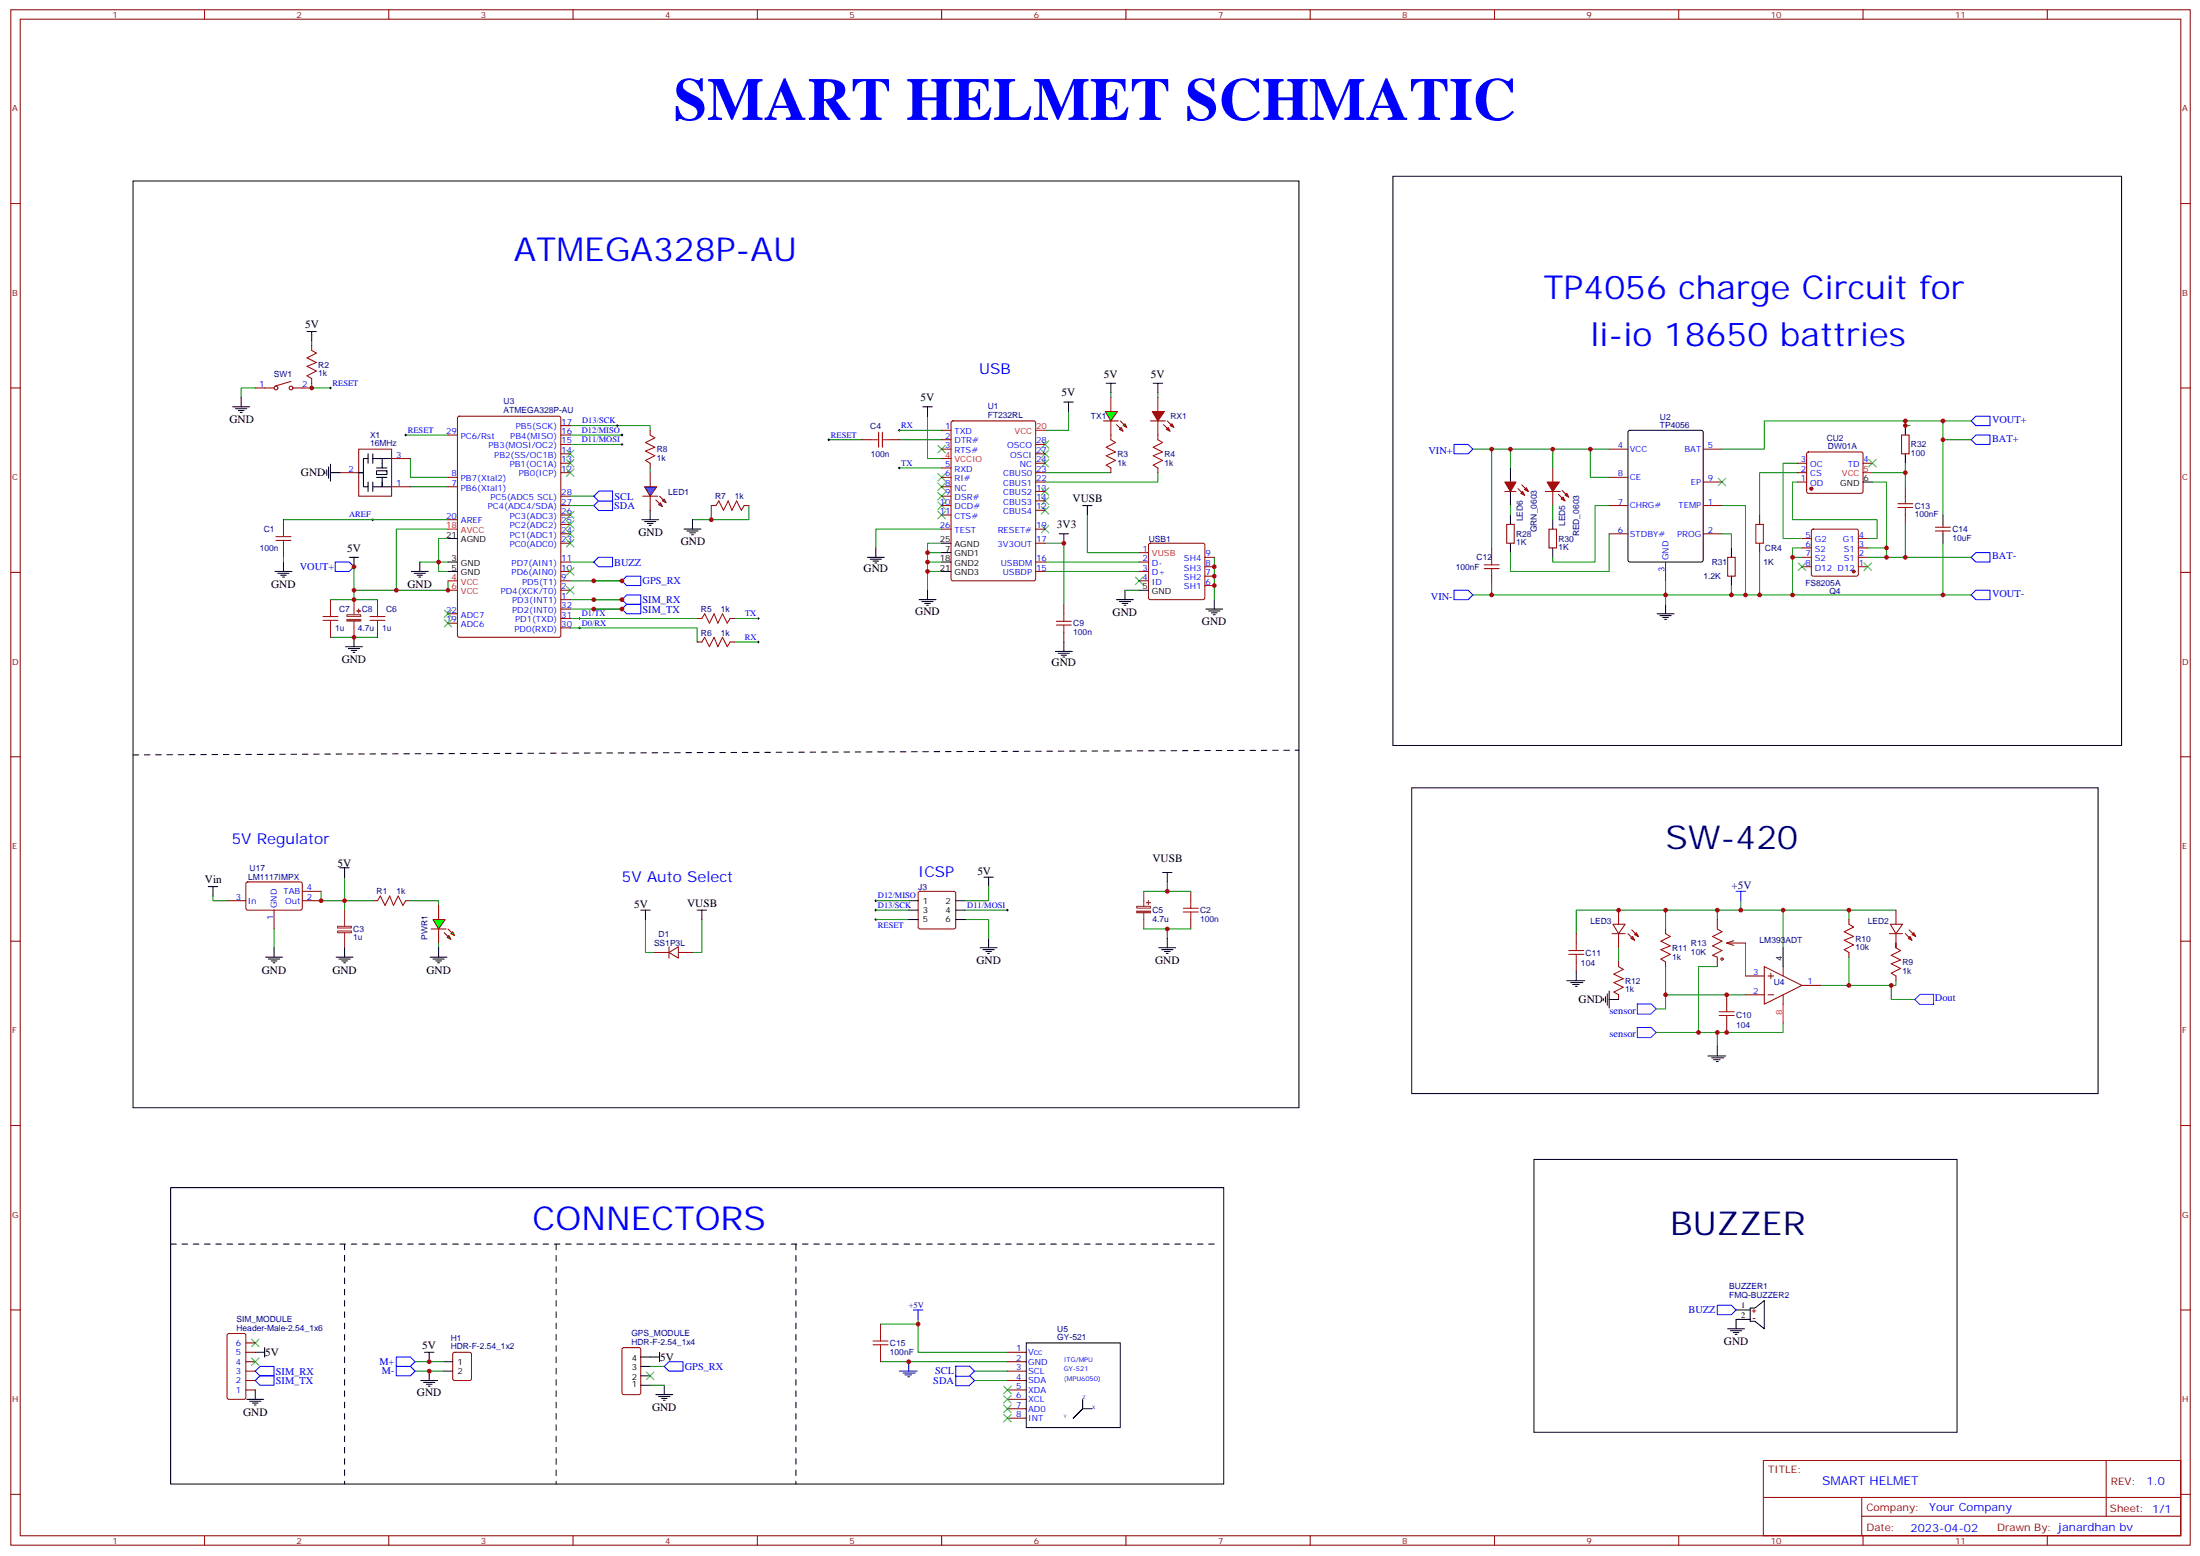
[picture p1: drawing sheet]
<svg xmlns="http://www.w3.org/2000/svg" width="825mm" height="583mm" viewBox="0 0 825 583" stroke-linecap="round" stroke-linejoin="round" font-family="sans-serif">
<g fill="none" stroke="#870000" stroke-width=".38">
<path d="M4.1 3.7h817.7v575.7h-817.7zM7.6 7.2h810.7v568.7h-810.7zM76.7 3.7v3.5M145.9 3.7v3.5M215 3.7v3.5M284.2 3.7v3.5M353.3 3.7v3.5M422.5 3.7v3.5M491.6 3.7v3.5M560.7 3.7v3.5M629.9 3.7v3.5M699 3.7v3.5"/>
<path d="M768.2 3.7v3.5M4.1 76.3h3.5M818.3 76.3h3.5M4.1 145.5h3.5M95.8 145.5h7M109.2 143l-6 1.8M109.9 145.5h7M357.1 158l.4-.2h30.4l.6 .5 .1 58.8-.5 .6-30.6 .1-.6-.5-.1-58.8zM818.3 145.5h3.5M127.5 177.2h7.1M134.6 168.4h12.3v17.7h-12.3zM146.9 171.9h7.1"/>
<path d="M243.9 161.4v1.7M243.9 173.7v1.8M323.3 164.9h3.5M333.9 164.9h3.5M353.3 164.9h3.5M353.3 161.4h3.5M353.3 168.4h3.5M353.3 175.5h3.5M353.3 179h3.5M388.6 177.2h3.5M388.6 173.7h3.5M388.6 170.2h3.5"/>
<path d="M388.6 166.7h3.5M416.8 163.1v1.8M416.8 175.5v1.7M434.4 163.1v1.8M434.4 175.5v1.7M146.9 182.5h7.1M353.3 182.5h3.5M353.3 186.1h3.5M353.3 189.6h3.5M353.3 193.1h3.5M353.3 198.4h3.5M388.6 191.3h3.5"/>
<path d="M388.6 184.3h3.5M388.6 187.8h3.5M388.6 198.4h3.5M388.6 180.8h3.5M4.1 214.6h3.5M388.6 214.3h3.5M388.6 210.7h3.5M388.6 203.7h3.5M427.4 217.8h3.5M427.4 214.3h3.5M427.4 210.7h3.5M427.4 207.2h3.5"/>
<path d="M431.2 203.9l.4-.2h19.8l.5 .2 .2 .5v19.8l-.2 .5-.5 .2h-19.8l-.5-.3-.2-.4v-19.8zM452.1 219.6h3.5M452.1 216h3.5M452.1 212.5h3.5M452.1 209h3.5M818.3 214.6h3.5M399.2 226.6v3.6M399.2 237.2v3.5M4.1 283.8h3.5M818.3 283.8h3.5M139.9 337.7h1.7M152.2 337.7h1.8"/>
<path d="M446.8 334.2v3.5M4.1 352.9h3.5M446.8 344.8v3.5M818.3 352.9h3.5M4.1 422.1h3.5M818.3 422.1h3.5M4.1 491.2h3.5M818.3 491.2h3.5M661.6 547.7h156.7v28.2h-156.7zM790.3 547.7v20.9M4.1 560.4h3.5M76.7 575.9v3.5"/>
<path d="M145.9 575.9v3.5M215 575.9v3.5M284.2 575.9v3.5M353.3 575.9v3.5M422.5 575.9v3.5M491.6 575.9v3.5M560.7 575.9v3.5M629.9 575.9v3.5M661.7 561.5h156.4M698.5 568.6h119.6M698.5 561.5v14.1M699 575.9v3.5"/>
<path d="M768.2 575.9v3.5M818.3 560.4h3.5"/>
<circle cx="103.5" cy="145.5" r=".71"/>
<circle cx="109.2" cy="145.5" r=".71"/>
</g>
<g fill="none" stroke="#000" stroke-width=".38">
<path d="M123.6 145.5h.8M124 145.1v.7M231.2 159.6h.8M231.6 159.2v.7M346.3 152.5h3.5M348 152.5v3.6M399.2 150.8h3.5M400.9 150.8v3.5M138.1 171.9h-1.8v5.3h-1.7h1.7v5.3h1.8M138.1 170.2v3.5M139.9 171.9h3.5h-1.8M139.9 170.2v3.5"/>
<path d="M141.3 176.5h3.9v1.4h-3.9zM141.3 175.5h3.9M141.3 179h3.9M143.4 179v1.8M146.9 171.9h-3.5v3.6M151.9 163.1h.7M152.2 162.8v.7M233 166.7h.7M233 163.1h.7M233.4 162.8v.7M233.4 166.3v.7M310.6 164.9h.7"/>
<path d="M311 164.5v.7M337.1 175.5h.7M337.1 161.4h.7M337.4 161v.7M337.4 175.1v.7M138.1 180.8v3.5M139.5 194.9h.7M139.9 180.8v3.5M139.9 194.5v.7M143.4 180.8v1.7h3.5M143.4 180.8v1.7h-3.5M240.8 194.9h6.3"/>
<path d="M241.8 195.6h4.3M242.9 196.3h2.1M243.6 197h.7M243.9 191.3v3.6M406.2 189.6h3.6M408 189.6v3.5M325.4 209h6.4M326.5 209.7h4.2M327.6 210.4h2.1M328.3 211.1h.7M328.6 205.5v3.5M353.3 207.2h3.5"/>
<path d="M353.3 210.7h3.5M353.3 214.3h3.5M353.3 203.7h3.5M397.4 200.2h3.5M399.2 200.2v3.5M217.1 235.4h.7M217.1 231.9h.7M217.5 231.6v.7M217.5 235.1v.7M284.2 231.9h.7M284.5 231.6v.7M344.8 224.9h6.4"/>
<path d="M345.9 225.6h4.2M347 226.3h2.1M347.7 227h.7M348 221.3v3.6M418.9 224.9h6.4M420 225.6h4.2M421 226.3h2.2M421.7 227h.8M422.1 221.3v3.6M427.4 221.3h3.5M452.4 228.4h6.4M453.5 229.1h4.2"/>
<path d="M454.6 229.8h2.1M455.3 230.5h.7M455.6 224.9v3.5M284.2 240.7h.7M284.5 240.4v.7M396 244.3h6.3M397.1 245h4.2M398.1 245.7h2.1M398.8 246.4h.7M399.2 240.7v3.6"/>
</g>
<g fill="none" stroke="#3c3" stroke-width=".38">
<path d="M351.9 167l2.8 2.8M351.9 177.6l2.8 2.8M354.7 167l-2.8 2.8M354.7 177.6l-2.8 2.8M390.7 172.3l2.8 2.8M390.7 168.8l2.8 2.8M390.7 165.2l2.8 2.9M393.5 172.3l-2.8 2.8M393.5 168.8l-2.8 2.8M393.5 165.2l-2.8 2.9M351.9 181.1l2.8 2.8M351.9 184.6l2.8 2.9"/>
<path d="M351.9 188.2l2.8 2.8M351.9 191.7l2.8 2.8M354.7 181.1l-2.8 2.8M354.7 184.6l-2.8 2.9M354.7 188.2l-2.8 2.8M354.7 191.7l-2.8 2.8M390.7 197l2.8 2.8M390.7 189.9l2.8 2.9M390.7 186.4l2.8 2.8M390.7 182.9l2.8 2.8M393.5 197l-2.8 2.8M393.5 189.9l-2.8 2.9"/>
<path d="M393.5 186.4l-2.8 2.8M393.5 182.9l-2.8 2.8M426 216.4l2.8 2.8M428.8 216.4l-2.8 2.8"/>
</g>
<g fill="none" stroke="#008700" stroke-width=".38">
<path d="M116.9 145.5h7.1M214 159.6h29.9v1.8M348 156.1v15.8h5.3M400.9 154.3v7.1h-8.8M416.8 147.2v1.8M434.4 147.2v1.8M152.2 163.1h15.9M154 171.9v7.1h14.1M214 163.1h19.4M214 166.7h19.4M243.9 175.5v1.7M311 164.9h12.3"/>
<path d="M337.4 164.9h15.9M337.4 175.5h15.9M337.4 161.4h15.9M392.1 177.2h24.7M434.4 177.2v3.6h-42.3M154 182.5h14.1M214 186.1h8.8M353.3 198.4h-24.7v7.1M408 193.1v14.1h19.4M214 210.7h8.8M214 217.8h19.4M348 210.7h5.3"/>
<path d="M348 207.2h5.3M353.3 203.7h-5.3v10.6M353.3 214.3h-5.3v7M392.1 203.7h7.1v22.9M392.1 214.3h35.3M392.1 210.7h35.3M455.6 209v15.9M132.8 221.3v3.6M214 228.4h19.4M214 224.9h19.4M422.1 221.3h5.3M275.7 240.7h8.8"/>
<path d="M79.9 336v1.7h5.3M120.5 334.2v3.5h8.8M102.8 348.3v7.1M362.1 341.3h15.9"/>
</g>
<g fill="none" stroke="#a10000" stroke-width=".38">
<path d="M243.9 163.1l1.8 1.1-3.5 1.7 3.5 1.8-3.5 1.4 3.5 1.8-3.5 1.7 1.7 1.1M326.8 164.9h2.9M329.7 162.1v5.6M331.1 162.1v5.6M331.1 164.9h2.8M416.8 164.9l1.8 1-3.6 1.8 3.6 1.8-3.6 1.4 3.6 1.7-3.6 1.8 1.8 1.1M434.4 164.9l1.8 1-3.5 1.8 3.5 1.8-3.5 1.4 3.5 1.7-3.5 1.8 1.7 1.1M396.3 233h5.7M396.3 234.4h5.7M399.2 230.2v2.8M399.2 234.4v2.8M141.6 337.7l1.1-1.7 1.8 3.5 1.7-3.5 1.4 3.5 1.8-3.5 1.8 3.5 1-1.8"/>
<path d="M446.8 337.7v2.9M444 340.6h5.6M444 342h5.6M446.8 342v2.8"/>
</g>
<path d="M353.3 171.9h3.5M388.6 161.4h3.5" fill="none" stroke="#f00" stroke-width=".38"/>
<path d="M241.8 182.5h4.6l-2.5 3.6z" fill="#09f" stroke="#870000" stroke-width=".38"/>
<path d="M241.1 186.1h5.7z" fill="#f00" stroke="#870000" stroke-width=".38"/>
<g fill="#870000" stroke="#870000" stroke-width=".38">
<path d="M247.5 186.1l1.4 1.4z"/>
<path d="M246.1 187.5l1.4 1.4z"/>
</g>
<g fill="#09f" stroke="#870000" stroke-width=".38">
<path d="M249.2 187.1l.7 1.4-1.4-.7z"/>
<path d="M247.1 189.2l.7-.7 .7 1.4z"/>
</g>
<g fill="none" stroke="#870000" stroke-width=".38">
<path d="M116.9 129.6v1.8M116.9 142v1.7M171.9 156.3l.4-.2h37.4l.7 .4v81.8l-.4 .6-37.7 .1-.6-.5-.1-81.7zM210.4 159.6h3.6M168.1 179h3.5M168.1 163.1h3.5M210.4 177.2h3.6M210.4 173.7h3.6M210.4 170.2h3.6M210.4 166.7h3.6M210.4 163.1h3.6M243.9 177.2v5.3"/>
<path d="M106.4 194.9v3.5M168.1 182.5h3.5M168.1 194.9h3.5M210.4 189.6h3.6M210.4 196.6h3.6M210.4 193.1h3.6M210.4 186.1h3.6M243.9 186.1v5.2M266.9 189.6h1.7M279.2 189.6h1.8M106.4 205.5v3.5M210.4 217.8h3.6"/>
<path d="M210.4 214.3h3.6M210.4 210.7h3.6M210.4 203.7h3.6M210.4 200.2h3.6M124 224.9v3.5M124 235.4v3.6M141.6 224.9v3.5M141.6 235.4v3.6M168.1 233.7h3.5M168.1 230.2h3.5M210.4 231.9h3.6M210.4 224.9h3.6"/>
<path d="M210.4 221.3h3.6M210.4 235.4h3.6M210.4 228.4h3.6M261.6 231.9h1.7M273.9 231.9h1.8M261.6 240.7h1.7M273.9 240.7h1.8M85.2 337.7h7.1M92.5 330.9l.5-.2h20l.4 .7v9.4l-.7 .5-20-.1-.4-.6v-9.2zM113.4 337.7h7.1M113.4 334.2h7.1M164.6 339.5v5.3"/>
<path d="M344.7 334.4l.5-.2h12.7l.5 .2 .2 .5v12.7l-.2 .5-.5 .2h-12.7l-.5-.2-.2-.5v-12.7zM102.8 341.3v7M164.6 348.3v5.3"/>
</g>
<g fill="none" stroke="#008700" stroke-width=".38">
<path d="M116.9 127.8v1.8M95.8 145.5h-5.3v3.5M116.9 143.7v1.8M106.4 194.9h61.7M168.1 198.4h-19.4v22.9h19.4v-3.5M259.8 194.9h7.1M266.9 189.6v5.3h14.1v-5.3M132.8 212.5v8.8h15.9M157.5 210.7h10.6M168.1 201.9h-3.5v12.4h3.5M124 239h17.6M214 235.4h47.6v5.3"/>
<path d="M214 231.9h47.6M129.3 328.9v12.4M129.3 337.7h10.6M154 337.7h10.6v1.8M328.6 337.7h12.4M370.9 332.5v5.2h-8.8M438 330.7v3.5h-8.8M438 334.2h8.8M164.6 353.6v1.8M242.2 344.8v12.4h3.5M263.3 344.8v12.4h-3.5M328.6 344.8h12.4"/>
<path d="M328.6 341.3h12.4M362.1 344.8h8.8v7.1M429.2 348.3h8.8v3.6M438 348.3h8.8"/>
</g>
<g fill="none" stroke="#000" stroke-width=".38">
<path d="M115.2 124.3h3.5M116.9 124.3v3.5M87.3 152.5h6.4M88.4 153.2h4.2M89.4 154h2.1M90.1 154.7h.7M90.5 149v3.5M415 143.7h3.6M416.8 143.7v3.5M432.7 143.7h3.5M434.4 143.7v3.5M121.9 176.9v.7"/>
<path d="M122.6 176.2v2.1M123.3 175.1v4.3M124 177.2h3.5M124 174.1v6.3M256.6 198.4h6.4M257.7 199.1h4.2M258.8 199.8h2.1M259.8 194.9v3.5M103.2 214.3h6.3M104.2 215h4.3M105.3 215.7h2.1M106 216.4h.7"/>
<path d="M106.4 210.7v3.6M131.1 209h3.5M132.8 209v3.5M154.3 214.3h6.4M155.4 215h4.2M156.5 215.7h2.1M157.2 216.4h.7M157.5 210.7v3.6M168.1 214.3h3.5M168.1 210.7h3.5M168.1 201.9h3.5M259.5 200.5h.7"/>
<path d="M132.8 239v3.5M129.6 242.5h6.4M130.7 243.2h4.2M131.8 243.9h2.1M132.5 244.6h.7M78.1 332.5h3.6M79.9 332.5v3.5M127.5 325.4h3.6M129.3 325.4v3.5M328.3 337.7h.7M328.6 337.4v.7M341 337.7h3.5"/>
<path d="M358.6 337.7h3.5M369.2 328.9h3.5M370.9 328.9v3.6M436.2 327.2h3.5M438 327.2v3.5M99.7 358.9h6.3M100.7 359.6h4.3M102.8 355.4v3.5M126.1 358.9h6.4M127.2 359.6h4.2M129.3 355.4v3.5M161.4 358.9h6.3"/>
<path d="M162.5 359.6h4.2M164.6 355.4v3.5M240.4 341.3h3.5M242.2 341.3v3.5M261.6 341.3h3.5M263.3 341.3v3.5M328.3 341.3h.7M328.3 344.8h.7M328.6 340.9v.7M328.6 344.5v.7M341 341.3h3.5M341 344.8h3.5"/>
<path d="M358.6 341.3h3.5M358.6 344.8h3.5M367.8 355.4h6.3M368.8 356.1h4.3M369.9 356.8h2.1M370.6 357.5h.7M370.9 351.9v3.5M377.6 341.3h.8M378 340.9v.7M434.8 355.4h6.3M435.9 356.1h4.2M436.9 356.8h2.1"/>
<path d="M437.6 357.5h.7M438 351.9v3.5M101.8 360.3h2.1M102.5 361h.7M128.2 360.3h2.2M128.9 361h.7M163.5 360.3h2.1M164.2 361h.7"/>
</g>
<g fill="none" stroke="#a10000" stroke-width=".38">
<path d="M116.9 131.4l1.8 1-3.5 1.8 3.5 1.8-3.5 1.4 3.5 1.7-3.5 1.8 1.7 1.1M106.4 198.4v2.8M268.6 189.6l1.1-1.8 1.8 3.5 1.7-3.5 1.4 3.5 1.8-3.5 1.8 3.5 1-1.7M103.5 201.2h5.7M103.5 202.6h5.7M106.4 202.6v2.9M121.2 232.6h5.6M121.2 231.2h5.6M124 228.4v2.8M124 232.6v2.8M138.8 232.6h5.7M138.8 231.2h5.7"/>
<path d="M141.6 228.4v2.8M141.6 232.6v2.8M263.3 231.9l1.1-1.7 1.8 3.5 1.7-3.5 1.4 3.5 1.8-3.5 1.8 3.5 1-1.8M263.3 240.7l1.1-1.7 1.8 3.5 1.7-3.5 1.4 3.5 1.8-3.5 1.8 3.5 1-1.8"/>
</g>
<path d="M130.2 230.5h5.2v.6h-5.2zM132.8 224.9v5.6M132.8 233v6M426.5 339.9h5.2v.6h-5.2zM429.2 334.2v5.7M126.6 347.3h5.2v.7h-5.2zM126.6 349.1h5.2v.6h-5.2zM129.3 341.3v6M129.3 349.7v5.7M429.2 342.3v6" fill="none" stroke="#8c2424" stroke-width=".38"/>
<g fill="#8c2424" stroke="#8c2424" stroke-width=".38">
<path d="M130.2 232.3h5.2v.6h-5.2z"/>
<path d="M133.9 229.1h1.4z"/>
<path d="M134.5 228.4l.1 1.4z"/>
<path d="M426.5 341.6h5.2v.7h-5.2z"/>
<path d="M430.2 338.5h1.4z"/>
<path d="M430.9 337.7v1.5z"/>
</g>
<path d="M168.1 198.4h3.5M168.1 217.8h3.5M168.1 221.3h3.5" fill="none" stroke="#f00" stroke-width=".38"/>
<g fill="#0f0" stroke="#870000" stroke-width=".38">
<path d="M167.7 351.5l.8-.7 .7 1.4z"/>
<path d="M169.2 350.1l.7-.7 .7 1.4z"/>
</g>
<g fill="#870000" stroke="#870000" stroke-width=".38">
<path d="M166.7 349.7l1.4 1.5z"/>
<path d="M168.1 348.3l1.4 1.4z"/>
</g>
<path d="M161.7 348.3h5.7z" fill="#f00" stroke="#870000" stroke-width=".38"/>
<path d="M162.5 344.8h4.5l-2.4 3.5z" fill="#0f0" stroke="#870000" stroke-width=".38"/>
<path d="M416.8 149v5.3M416.8 157.8v5.3" fill="none" stroke="#870000" stroke-width=".38"/>
<g fill="#0f0" stroke="#870000" stroke-width=".38">
<path d="M420 161l.7-.7 .7 1.4z"/>
<path d="M421.4 159.6l.7-.7 .7 1.4z"/>
</g>
<g fill="#870000" stroke="#870000" stroke-width=".38">
<path d="M418.9 159.2l1.4 1.5z"/>
<path d="M420.3 157.8l1.4 1.4z"/>
</g>
<path d="M414 157.8h5.6z" fill="#f00" stroke="#870000" stroke-width=".38"/>
<path d="M414.7 154.3h4.6l-2.5 3.5z" fill="#0f0" stroke="#870000" stroke-width=".38"/>
<g fill="#f00" stroke="#870000" stroke-width=".38">
<path d="M432.3 154.3h4.6l-2.5 3.5z"/>
<path d="M431.6 157.8h5.7z"/>
</g>
<g fill="#870000" stroke="#870000" stroke-width=".38">
<path d="M438 157.8l1.4 1.4z"/>
<path d="M436.6 159.2l1.4 1.5z"/>
</g>
<g fill="#f00" stroke="#870000" stroke-width=".38">
<path d="M439 159.6l.7-.7 .7 1.4z"/>
<path d="M437.6 161l.7-.7 .7 1.4z"/>
</g>
<g fill="none" stroke="#870000" stroke-width=".38">
<path d="M434.4 149v5.3M434.4 157.8v5.3M245.7 357.2h5.3M251 357.2l3.5-2.2v4.3zM251 355v4.3M254.5 357.2h5.3M85.4 500.2l.5-.2h5.6l.7 .5 .1 23.5-.5 .7h-5.9l-.6-.4-.1-23.6zM92.3 517.7h3.5M92.3 514.1h3.5M92.3 510.6h3.5M92.3 507.1h3.5M92.3 503.6h3.5"/>
<path d="M92.3 521.2h3.5"/>
</g>
<path d="M124 224.9h17.6M653.2 337.7v3.6M709.6 369.5v5.3h8.8" fill="none" stroke="#008700" stroke-width=".38"/>
<path d="M94.4 502.1l2.8 2.9M94.4 509.2l2.8 2.8M97.2 502.1l-2.8 2.9M97.2 509.2l-2.8 2.8" fill="none" stroke="#3c3" stroke-width=".38"/>
<path d="M651.4 334.2h3.5M653.2 334.2v3.5M95.8 517.7l1.7-1.8h5.3v3.5h-5.3zM97.5 512.4h5.3v3.5h-5.3l-1.7-1.8z" fill="none" stroke="#00f" stroke-width=".38"/>
<path d="M718.4 374.8l2.1-1.9h5l.1 3.7h-5.3z" fill="#fff7f7" stroke="#420aff" stroke-width=".38"/>
<path d="M624.9 341.3h19.4v3.5M644.3 341.3h24.7v14.1M669 341.3h24.7v3.5M693.7 341.3h17.7M693.7 358.9v10.6M711.4 353.6v1.8M624.9 373v5.3h-3.5M644.3 362.4h-7v24.7M711.4 367.7v1.8h-28.2M644.3 387.1v5.3M669 383.6v3.5h-47.6" fill="none" stroke="#008700" stroke-width=".38"/>
<g fill="none" stroke="#870000" stroke-width=".38">
<path d="M693.7 344.8v1.8M693.7 357.2v1.7M708.9 350.1h4.9M709.3 346.6h4.5l-2.4 3.5zM711.4 341.3v5.3M711.4 350.1v5.3M714.9 350.1l2.5 2.5M716 351.9l.7-.7 .7 1.4zM716.3 348.7l2.5 2.5M717.4 350.4l.7-.7 .7 1.5zM647.9 373v3.6M711.4 366v1.7"/>
<path d="M647.9 383.6v3.5"/>
</g>
<path d="M693.7 346.6l1.8 1-3.5 1.8 3.5 1.8-3.5 1.4 3.5 1.7-3.5 1.8 1.7 1.1M711.4 355.4l1.7 1-3.5 1.8 3.5 1.8-3.5 1.4 3.5 1.7-3.5 1.8 1.8 1.1M645.1 379.4h5.6M647.9 376.6v2.8M645.1 380.8h5.6M647.9 380.8v2.8" fill="none" stroke="#a10000" stroke-width=".38"/>
<path d="M640.8 396h6.7M642.2 396.7h4.6M642.9 397.4h2.5M644 398.1h.7M644.3 392.4v3.6" fill="none" stroke="#000" stroke-width=".38"/>
<g fill="#fff7f7" stroke="#420aff" stroke-width=".38">
<path d="M614.3 385.3h5.3l1.8 1.8-2 2h-5z"/>
<path d="M614.3 376.5h5.3l1.8 1.8-2 2h-5z"/>
</g>
<g fill="none" stroke="#008700" stroke-width=".38">
<path d="M714.9 157.8h14.1M716.7 159.6h-1.8v-1.8h-52.9v10.6h-15.9M739.6 157.8h-10.6v7.1M552.6 168.4h7.1M566.7 168.4v7.1M582.6 168.4v7.1M596.7 168.4h-37v37.1M603.8 168.4h-7.1v10.6h7.1M674.3 173.7h-5.3v28.2h7.1M674.3 177.2h-14.1v15.9M702.6 177.2h12.3v5.3M714.9 173.7v3.5"/>
<path d="M739.6 164.9h-10.6v28.2M566.7 189.6v3.5M582.6 189.6v5.3M603.8 189.6h-5.3v21.1h-15.9v-1.7M646.1 189.6h8.8v33.5h-95.2v-3.5M674.3 180.8h-1.7v14.1h31.7v7h-3.5M702.6 180.8h5.2v24.7h-7M714.9 196.6v12.4h-7.1M222.8 217.8h10.6M603.8 200.2v14.1h-37.1v-7.1M624.9 217.8v8.8M646.1 200.2h3.5v5.3"/>
<path d="M649.6 219.6v3.5M660.2 207.2v15.9h12.4M672.6 209v14.1h67M676.1 205.5h-3.5v3.5h3.5M707.8 205.5v3.5h-7M714.9 209h24.7M729 203.7v19.4M222.8 224.9h10.6M222.8 228.4h10.6M275.7 231.9h8.8M552.6 223.1h7.1M654.9 223.1h5.3"/>
<path d="M607.3 355.4v5.3M624.9 348.3v-7h-33.5v8.8M654.9 353.6v12.4M624.9 362.4v10.6h30M243.9 512.4h5.3M243.9 519.4h5.3M365.7 517.7h12.3M365.7 514.1h12.3"/>
</g>
<g fill="none" stroke="#a10000" stroke-width=".38">
<path d="M658.8 196.6h2.8v7.1h-2.8zM712.1 190.3h5.6M712.1 188.9h5.6M714.9 186.1v2.8M714.9 190.3v2.8M556.9 213.2h5.6M556.9 211.8h5.6M559.7 209v2.8M559.7 213.2v2.8M588.6 357.9h5.7M588.6 356.4h5.7M591.4 353.6v2.8"/>
<path d="M591.4 357.9v2.8M624.9 350.1l1.8 1.1-3.5 1.7 3.5 1.8-3.5 1.4 3.5 1.8-3.5 1.7 1.7 1.1M607.3 362.4l1.8 1.1-3.6 1.8 3.6 1.7-3.6 1.4 3.6 1.8-3.6 1.8 1.8 1"/>
</g>
<g fill="none" stroke="#870000" stroke-width=".38">
<path d="M582.6 175.5v5.3M603.8 168.4h7M603.8 179h7M639.1 168.4h7M674.3 177.2h3.6M674.3 173.7h3.6M678.1 169.7l.5-.2h19.7l.5 .2 .2 .5v14.4l-.7 .4-20-.1-.4-.6v-14.1zM699 173.7h3.6M713.5 163.1h2.8v7.1h-2.8zM564.6 184.3h4.3M565.3 196.6h2.8v7.1h-2.8zM569.6 183.2l2.4 2.5"/>
<path d="M571 181.8l2.4 2.5M579.8 184.3h5.6M581.2 198.4h2.8v7.1h-2.8zM582.6 184.3v5.3M584.7 185.3l2.5 2.5M586.1 183.9l2.5 2.5M603.8 189.6h7M639.1 189.6h7M639.1 180.8h7M660.2 193.1v3.5M674.3 180.8h3.6M679.9 198.6l.4-.2h16.3l.5 .2 .2 .5v16.2l-.3 .5-.4 .2h-16.3l-.5-.2-.2-.5v-16.2z"/>
<path d="M714.9 182.5v3.6M714.9 193.1v3.5M726.2 199.1h5.6M726.2 197.7h5.6M729 196.6v1.1M729 199.1v1.1M559.7 205.5v3.5M559.7 216v3.6M603.8 200.2h7M624.9 210.7v7.1M639.1 200.2h7M648.2 209h2.9v7h-2.9z"/>
<path d="M660.2 203.7v3.5M676.1 212.5h3.5M676.1 209h3.5M676.1 205.5h3.5M676.1 201.9h3.5M697.3 212.5h3.5M697.3 209h3.5M697.3 205.5h3.5M697.3 201.9h3.5M591.4 350.1v3.5M604.8 350.1h5M605.2 346.6h4.6l-2.5 3.5z"/>
<path d="M607.3 341.3v5.3M607.3 350.1v5.3M610.8 350.1l2.5 2.5M612.2 348.7l2.5 2.5M612.6 351.2l.7 1.4-1.4-.7zM613.3 350.4l.7-.7 .7 1.5zM624.9 348.3v1.8M644.3 344.8v3.5l1.8 1.1-3.5 1.8 3.5 1.7-3.5 1.8 3.5 1.7-3.5 1.8 1.7 .7v3.5M647.9 353.6h7M647.9 353.6l2.6 .9M650.5 352.7l-2.6 .9M591.4 360.7v3.5"/>
<path d="M607.3 360.7v1.7M607.3 373v1.8M624.9 360.7v1.7M654.9 373h7.1M654.9 366h7.1M662 362.4l14.1 7.1-14.1 7.1zM663.4 373h2.1M663.4 366h2.1M664.5 364.9v2.1M669 362.4v3.6M669 373v3.6M676.1 369.5h7.1"/>
<path d="M233.6 505.5l.5-.2h5.6l.7 .4v16.6l-.4 .6-5.9 .1-.7-.5v-16.5z"/>
<circle cx="646.1" cy="359.6" r=".44"/>
</g>
<g fill="none" stroke="#000" stroke-width=".38">
<path d="M714.9 159.6v3.5M566.7 175.5v5.3M611.1 161.6l.4-.2h26.9l.6 .4 .1 48.2-.5 .7h-27.1l-.6-.4-.1-48.2zM714.9 170.2v3.5M566.7 184.3v5.3M566.7 193.1v3.5M582.6 194.9v3.5M699 180.8h3.6M729 193.1v3.5M566.7 203.7v3.5M582.6 205.5v3.5M649.6 205.5v3.5"/>
<path d="M649.6 216v3.6M729 200.2v3.5M621.8 230.2h6.3M622.8 230.9h4.3M623.9 231.6h2.1M624.6 232.3h.7M624.9 226.6v3.6M669 355.4v7M587.9 367.7h6.7M589.3 368.4h4.6M590 369.1h2.5M591.1 369.9h.7"/>
<path d="M591.4 364.2v3.5M648.2 498.3h6.4M649.3 499h4.2M650.3 499.7h2.2M651.4 491.2h5.3M656.7 490.5h1.8l3.5-2.8v10.6l-3.5-2.9h-1.8zM656.7 494.7h-5.3v3.6M95.8 507.1h3.5M99.3 505.3v3.5M240.4 519.4h3.5M240.4 515.9h3.5M240.4 512.4h3.5"/>
<path d="M240.4 508.8h7.1M247.5 507.1v3.5M249.2 519.4v3.6M651.1 500.4h.7M92.6 524.7h6.4M93.7 525.4h4.2M94.7 526.1h2.1M95.4 526.8h.7M95.8 521.2v3.5M246.1 523h6.3M247.1 523.7h4.3M248.2 524.4h2.1"/>
<path d="M248.9 525.1h.7"/>
</g>
<path d="M699 177.2h3.6M669 376.6v7M657.4 491.6h1.4M657.8 494.4h.7M658.1 490.9v1.4" fill="none" stroke="#f00" stroke-width=".38"/>
<g fill="#870000" stroke="#870000" stroke-width=".38">
<path d="M585.8 187.1l.7-.7 .7 1.4z"/>
<path d="M587.2 185.7l.7-.7 .7 1.4z"/>
<path d="M580.5 180.8h4.6l-2.5 3.5z"/>
<path d="M564.6 180.8h4.3l-2.2 3.5z"/>
<path d="M570.6 185l.7-.7 .7 1.4z"/>
<path d="M572 183.6l.7-.7 .7 1.4z"/>
<circle cx="679.6" cy="183.2" r=".53"/>
<circle cx="695.5" cy="214.3" r=".53"/>
</g>
<path d="M739.6 157.8l1.8-1.7h5.3v3.5h-5.3zM545.6 166.7h5.3l1.7 1.7-1.7 1.8h-5.3zM739.6 164.9l1.8-1.8h5.3v3.6h-5.3zM222.8 210.7l1.7-1.7h5.3v3.5h-5.3zM233.4 217.8l1.7-1.8h5.3v3.6h-5.3zM739.6 209l1.8-1.8h5.3v3.5h-5.3zM233.4 224.9l1.7-1.8h5.3v3.5h-5.3zM233.4 228.4l1.7-1.8h5.3v3.6h-5.3zM545.6 221.3h5.3l1.7 1.8-1.7 1.8h-5.3zM739.6 223.1l1.8-1.8h5.3v3.6h-5.3zM644.3 489.4h5.3l1.8 1.8-1.8 1.8h-5.3zM249.2 512.4l1.8-1.8h5.3v3.5h-5.3z" fill="none" stroke="#00f" stroke-width=".38"/>
<path d="M644.7 179.4l2.8 2.8M647.5 179.4l-2.8 2.8M701.1 172.3l2.9 2.8M704 172.3l-2.9 2.8M674.7 211.1l2.8 2.8M677.5 211.1l-2.8 2.8M699.4 211.1l2.8 2.8M702.2 211.1l-2.8 2.8" fill="none" stroke="#3c3" stroke-width=".38"/>
<g fill="#fff7f7" stroke="#00f" stroke-width=".38">
<path d="M358.5 515.8h5.3l1.9 1.9-2.1 1.9h-5z"/>
<path d="M358.5 512.3h5.3l1.9 1.8-2.1 2h-5z"/>
</g>
<path d="M330.4 496.5h14.1M344.5 494.7v12.4h33.5M330.4 510.6h47.6" fill="none" stroke="#008700" stroke-width=".38"/>
<path d="M337.4 514.1h6.7M338.8 514.8h4.6M339.5 515.5h2.5M340.6 516.3h.7M341 510.6v3.5" fill="none" stroke="#000080" stroke-width=".38"/>
<path d="M342.7 491.2h3.6M344.5 491.2v3.5" fill="none" stroke="#00f" stroke-width=".38"/>
<path d="M327.6 504.3h5.6M327.6 502.8h5.6M330.4 500v2.8M330.4 504.3v2.8" fill="none" stroke="#a10000" stroke-width=".38"/>
<path d="M330.4 496.5v3.5M330.4 507.1v3.5M378 507.1h7.1M378 510.6h7.1M378 514.1h7.1M378 517.7h7.1M378 521.2h7.1M378 524.7h7.1M378 528.2h7.1M378 531.8h7.1" fill="none" stroke="#870000" stroke-width=".38"/>
<path d="M385.1 503.6h35.2v31.7h-35.2zM406.2 524.7v3.5l-3.5 3.6 3.5-3.6h3.6" fill="none" stroke="#000" stroke-width=".38"/>
<g fill="#fff7f7" stroke="#00f" stroke-width=".38">
<path d="M222.8 189.6l2-2h5l.1 3.8h-5.3z"/>
<path d="M222.8 186.1l2-2h5l.1 3.8h-5.3z"/>
</g>
<g fill="none" stroke="#3c3" stroke-width=".38">
<path d="M212.5 168.8l2.9 2.8M212.5 172.3l2.9 2.8M212.5 175.8l2.9 2.8M215.4 168.8l-2.9 2.8M215.4 172.3l-2.9 2.8M215.4 175.8l-2.9 2.8M212.5 191.7l2.9 2.8M212.5 195.2l2.9 2.8M212.5 198.8l2.9 2.8M215.4 191.7l-2.9 2.8M215.4 195.2l-2.9 2.8M215.4 198.8l-2.9 2.8"/>
<path d="M212.5 202.3l2.9 2.8M212.5 212.9l2.9 2.8M212.5 219.9l2.9 2.8M215.4 202.3l-2.9 2.8M215.4 212.9l-2.9 2.8M215.4 219.9l-2.9 2.8M166.7 228.7l2.8 2.9M166.7 232.3l2.8 2.8M169.5 228.7l-2.8 2.9M169.5 232.3l-2.8 2.8M242.5 514.5l2.9 2.8M245.4 514.5l-2.9 2.8"/>
<path d="M376.6 519.8l2.8 2.8M379.4 519.8l-2.8 2.8M376.6 523.3l2.8 2.8M376.6 526.8l2.8 2.9M376.6 530.4l2.8 2.8M379.4 523.3l-2.8 2.8M379.4 526.8l-2.8 2.9M379.4 530.4l-2.8 2.8"/>
</g>
<g fill="none" stroke="#000" stroke-width=".38">
<path d="M49.9 67.9h437.5v347.5h-437.5zM522.6 66.1h273.4v213.4h-273.4zM529.7 295.4h257.5v114.7h-257.5zM601.7 374.4v.7M602.4 373.7v2.1M603.1 372.7v4.2M603.8 374.8h3.5M603.8 371.6v6.4M575.6 434.8h158.7v102.3h-158.7zM64 445.3h395.1v111.2h-395.1zM157.9 517.7h6.3M158.9 518.4h4.3"/>
<path d="M159.3 507.1h3.5M160 519.1h2.1M160.7 519.8h.7M161 507.1v3.5M161 514.1v3.6M166.3 510.6h3.6M166.3 514.1h3.6"/>
</g>
<path d="M214 189.6h8.8M106.4 209v1.7M155.8 510.6h10.5M155.8 514.1h10.5" fill="none" stroke="#008700" stroke-width=".38"/>
<path d="M125.8 210.7h5.3l1.7 1.8-1.7 1.8h-5.3zM148.7 508.8h5.3l1.8 1.8-1.8 1.8h-5.3zM148.7 512.4h5.3l1.8 1.7-1.8 1.8h-5.3z" fill="none" stroke="#00f" stroke-width=".38"/>
<path d="M170.1 507.3l.5-.2h5.6l.7 .4v9.5l-.4 .6-5.9 .1-.7-.5v-9.4z" fill="none" stroke="#870000" stroke-width=".38"/>
<path d="M49.9 283.1l437.5-1.8M64 466.5h393.4M129.3 466.5v90M208.7 466.5v90M298.6 466.5v90" fill="none" stroke="#000" stroke-width=".38" stroke-dasharray="2.1 2.1"/>
<g fill="#c00">
<circle cx="399.2" cy="203.7" r=".88"/>
<circle cx="132.8" cy="221.3" r=".88"/>
<circle cx="116.9" cy="145.5" r=".88"/>
<circle cx="455.6" cy="219.6" r=".88"/>
<circle cx="455.6" cy="212.5" r=".88"/>
<circle cx="455.6" cy="216" r=".88"/>
<circle cx="348" cy="214.3" r=".88"/>
<circle cx="120.5" cy="337.7" r=".88"/>
<circle cx="266.9" cy="194.9" r=".88"/>
<circle cx="148.7" cy="221.3" r=".88"/>
<circle cx="168.1" cy="221.3" r=".88"/>
<circle cx="164.6" cy="210.7" r=".88"/>
<circle cx="438" cy="348.3" r=".88"/>
<circle cx="438" cy="334.2" r=".88"/>
<circle cx="348" cy="207.2" r=".88"/>
<circle cx="348" cy="210.7" r=".88"/>
<circle cx="129.3" cy="337.7" r=".88"/>
<circle cx="132.8" cy="224.9" r=".88"/>
<circle cx="132.8" cy="239" r=".88"/>
<circle cx="669" cy="341.3" r=".88"/>
<circle cx="624.9" cy="341.3" r=".88"/>
<circle cx="647.9" cy="387.1" r=".88"/>
<circle cx="647.9" cy="373" r=".88"/>
<circle cx="624.9" cy="373" r=".88"/>
<circle cx="607.3" cy="341.3" r=".88"/>
<circle cx="644.3" cy="387.1" r=".88"/>
<circle cx="637.3" cy="387.1" r=".88"/>
<circle cx="644.3" cy="341.3" r=".88"/>
<circle cx="693.7" cy="369.5" r=".88"/>
<circle cx="693.7" cy="341.3" r=".88"/>
<circle cx="709.6" cy="369.5" r=".88"/>
<circle cx="653.2" cy="341.3" r=".88"/>
<circle cx="624.9" cy="223.1" r=".88"/>
<circle cx="649.6" cy="223.1" r=".88"/>
<circle cx="559.7" cy="223.1" r=".88"/>
<circle cx="559.7" cy="168.4" r=".88"/>
<circle cx="707.8" cy="205.5" r=".88"/>
<circle cx="707.8" cy="209" r=".88"/>
<circle cx="714.9" cy="177.2" r=".88"/>
<circle cx="714.9" cy="209" r=".88"/>
<circle cx="729" cy="223.1" r=".88"/>
<circle cx="729" cy="164.9" r=".88"/>
<circle cx="729" cy="157.8" r=".88"/>
<circle cx="714.9" cy="157.8" r=".88"/>
<circle cx="596.7" cy="168.4" r=".88"/>
<circle cx="566.7" cy="168.4" r=".88"/>
<circle cx="582.6" cy="168.4" r=".88"/>
<circle cx="714.9" cy="159.6" r=".88"/>
<circle cx="672.6" cy="209" r=".88"/>
<circle cx="672.6" cy="223.1" r=".88"/>
<circle cx="654.9" cy="223.1" r=".88"/>
<circle cx="660.2" cy="223.1" r=".88"/>
<circle cx="222.8" cy="224.9" r=".88"/>
<circle cx="233.4" cy="224.9" r=".88"/>
<circle cx="222.8" cy="228.4" r=".88"/>
<circle cx="233.4" cy="228.4" r=".88"/>
<circle cx="222.8" cy="217.8" r=".88"/>
<circle cx="233.4" cy="217.8" r=".88"/>
<circle cx="344.5" cy="496.5" r=".88"/>
<circle cx="341" cy="510.6" r=".88"/>
<circle cx="132.8" cy="212.5" r=".88"/>
<circle cx="161" cy="510.6" r=".88"/>
<circle cx="161" cy="514.1" r=".88"/>
</g>
<text font-size="22.6" fill="#00f" x="252.8" y="44.9">SMART HELMET SCHMATIC</text>
<g font-size="12.3" fill="#00f">
<text x="192.8" y="97.9">ATMEGA328P-AU</text>
<text x="579.1" y="112">TP4056 charge Circuit for</text>
<text x="596.7" y="129.6">li-io 18650 battries</text>
<text x="199.8" y="461.2">CONNECTORS</text>
</g>
<g font-size="12.3" fill="#000080">
<text x="624.9" y="318.3">SW-420</text>
<text x="626.7" y="463">BUZZER</text>
</g>
<g font-size="5.6" fill="#00f">
<text x="367.4" y="140.2">USB</text>
<text x="87" y="316.6">5V Regulator</text>
<text x="344.5" y="328.9">ICSP</text>
<text x="233.4" y="330.7">5V Auto Select</text>
</g>
<text font-size="4.6" fill="#00f" x="683.7" y="556.7">SMART HELMET</text>
<g font-size="4.2">
<text x="114.5" y="123">5V</text>
<text x="414.2" y="141.6">5V</text>
<text x="431.8" y="141.6">5V</text>
<text x="398.3" y="148.7">5V</text>
<text x="345.4" y="150.4">5V</text>
<text x="86.1" y="158.5">GND</text>
<text x="112.9" y="178.5">GND</text>
<text x="402.5" y="188.4">VUSB</text>
<text x="239.5" y="200.8">GND</text>
<text x="396.6" y="198.1">3V3</text>
<text x="130.2" y="206.8">5V</text>
<text x="255.4" y="204.4">GND</text>
<text x="324" y="214.6">GND</text>
<text x="101.7" y="220.3">GND</text>
<text x="152.9" y="220.3">GND</text>
<text x="343.4" y="230.5">GND</text>
<text x="417.5" y="230.9">GND</text>
<text x="451" y="234.4">GND</text>
<text x="128.2" y="248.6">GND</text>
<text x="394.6" y="249.9">GND</text>
<text x="432.4" y="323.3">VUSB</text>
<text x="126.7" y="325">5V</text>
<text x="366.7" y="328.2">5V</text>
<text x="76.9" y="331.2">Vin</text>
<text x="237.9" y="340.6">5V</text>
<text x="257.8" y="340.2">VUSB</text>
<text x="98.2" y="365.1">GND</text>
<text x="124.7" y="365.1">GND</text>
<text x="160" y="365.1">GND</text>
<text x="366.4" y="361.5">GND</text>
<text x="433.4" y="361.5">GND</text>
<text x="592.3" y="376.2">GND</text>
<text x="99.5" y="508.5">5V</text>
<text x="158.4" y="505.9">5V</text>
<text x="646.8" y="504.3">GND</text>
<text x="247.6" y="510.3">5V</text>
<text x="156.5" y="523.3">GND</text>
<text x="91.2" y="530.8">GND</text>
<text x="244.7" y="529">GND</text>
</g>
<text font-size="4.2" fill="#000080" x="649.6" y="333.5">+5V</text>
<g font-size="4.2" fill="#00f">
<text x="805.4" y="556.9">1.0</text>
<text x="723.8" y="566.5">Your Company</text>
<text x="716.9" y="574.3">2023-04-02</text>
</g>
<g font-size="3.9" fill="#00f">
<text x="747.4" y="158.6">VOUT+</text>
<text x="747.4" y="165.6">BAT+</text>
<text x="536" y="170.2">VIN+</text>
<text x="230.4" y="190.9">SDA</text>
<text x="230.5" y="187.3">SCL</text>
<text x="747.4" y="209.7">BAT-</text>
<text x="112.5" y="213.8">VOUT+</text>
<text x="230.4" y="212.1">BUZZ</text>
<text x="241.1" y="219.1">GPS_RX</text>
<text x="241.1" y="226.1">SIM_RX</text>
<text x="536.9" y="224.9">VIN-</text>
<text x="747.4" y="223.9">VOUT-</text>
<text x="241.1" y="229.7">SIM_TX</text>
<text x="726" y="375.3">Dout</text>
<text x="603.9" y="380.1">sensor</text>
<text x="603.9" y="388.9">sensor</text>
<text x="633.6" y="492.5">BUZZ</text>
<text x="103.5" y="515.4">SIM_RX</text>
<text x="142.4" y="511.9">M+</text>
<text x="143.3" y="515.4">M-</text>
<text x="257" y="513.7">GPS_RX</text>
<text x="350.8" y="515.4">SCL</text>
<text x="103.5" y="518.9">SIM_TX</text>
<text x="350.2" y="518.9">SDA</text>
</g>
<g font-size="3.9" fill="#800">
<text x="663.4" y="552.2">TITLE:</text>
<text x="792" y="556.9">REV:</text>
<text x="700.3" y="566.4">Company:</text>
<text x="791.7" y="567.1">Sheet: 1/1</text>
<text x="700.3" y="574.1">Date:</text>
<text x="749.3" y="574.2">Drawn By: janardhan bv</text>
</g>
<g font-size="3.2" fill="#800">
<text x="42.2" y="6.7">1</text>
<text x="111.3" y="6.7">2</text>
<text x="180.4" y="6.7">3</text>
<text x="249.6" y="6.7">4</text>
<text x="318.7" y="6.7">5</text>
<text x="387.9" y="6.7">6</text>
<text x="457" y="6.7">7</text>
<text x="526.2" y="6.7">8</text>
<text x="595.3" y="6.7">9</text>
<text x="664.5" y="6.7">10</text>
<text x="733.6" y="6.7">11</text>
<text x="4.6" y="41.8">A</text>
<text x="818.8" y="41.8">A</text>
<text x="4.6" y="110.9">B</text>
<text x="818.8" y="110.9">B</text>
<text x="4.6" y="180.1">C</text>
<text x="818.8" y="180.1">C</text>
<text x="4.6" y="249.2">D</text>
<text x="818.8" y="249.2">D</text>
<text x="4.6" y="318.3">E</text>
<text x="818.8" y="318.3">E</text>
<text x="4.6" y="387.5">F</text>
<text x="818.8" y="387.5">F</text>
<text x="4.6" y="456.6">G</text>
<text x="818.8" y="456.6">G</text>
<text x="4.6" y="525.8">H</text>
<text x="818.8" y="525.8">H</text>
<text x="42.2" y="578.9">1</text>
<text x="111.3" y="578.9">2</text>
<text x="180.4" y="578.9">3</text>
<text x="249.6" y="578.9">4</text>
<text x="318.7" y="578.9">5</text>
<text x="387.9" y="578.9">6</text>
<text x="457" y="578.9">7</text>
<text x="526.2" y="578.9">8</text>
<text x="595.3" y="578.9">9</text>
<text x="664.5" y="578.9">10</text>
<text x="733.6" y="578.9">11</text>
</g>
<g font-size="3.2" fill="#000080">
<text x="119.4" y="137.9">R2</text>
<text x="102.7" y="141.3">SW1</text>
<text x="119.4" y="141.1">1k</text>
<text x="189" y="154.9">ATMEGA328P-AU</text>
<text x="189" y="151.6">U3</text>
<text x="370.7" y="153.4">U1</text>
<text x="326.5" y="160.7">C4</text>
<text x="370.7" y="156.6">FT232RL</text>
<text x="409.3" y="157.3">TX1</text>
<text x="439.1" y="157.2">RX1</text>
<text x="622.8" y="160.3">TP4056</text>
<text x="622.8" y="157.4">U2</text>
<text x="138.8" y="167.4">16MHz</text>
<text x="138.8" y="164.2">X1</text>
<text x="685.4" y="165.2">CU2</text>
<text x="717" y="167.8">R32</text>
<text x="246.4" y="172.9">1k</text>
<text x="246.4" y="169.6">R8</text>
<text x="326.7" y="171.3">100n</text>
<text x="419.3" y="171.4">R3</text>
<text x="436.9" y="171.4">R4</text>
<text x="685.9" y="168.4">DW01A</text>
<text x="717" y="171">100</text>
<text x="419.3" y="174.6">1k</text>
<text x="436.9" y="174.6">1k</text>
<text x="250.6" y="185.5">LED1</text>
<text x="268.3" y="187.2">R7</text>
<text x="275.7" y="187.2">1k</text>
<text x="718.4" y="190.7">C13</text>
<text x="571.4" y="195.5" transform="rotate(-90 571.4 195.5)">LED6</text>
<text x="587.3" y="197.2" transform="rotate(-90 587.3 197.2)">LED5</text>
<text x="718.4" y="193.9">100nF</text>
<text x="99" y="199.5">C1</text>
<text x="431" y="203.1">USB1</text>
<text x="568.9" y="201.3">R28</text>
<text x="576.7" y="199.6" transform="rotate(-90 576.7 199.6)">GRN_0603</text>
<text x="584.7" y="203.1">R30</text>
<text x="592.5" y="201.2" transform="rotate(-90 592.5 201.2)">RED_0603</text>
<text x="732.5" y="202.7">10uF</text>
<text x="732.5" y="199.5">C14</text>
<text x="97.5" y="206.6">100n</text>
<text x="568.9" y="204.5">1K</text>
<text x="584.7" y="206.3">1K</text>
<text x="662.2" y="206.6">CR4</text>
<text x="546.2" y="213.7">100nF</text>
<text x="554" y="210.1">C12</text>
<text x="642.2" y="211.9">R31</text>
<text x="661.7" y="211.9">1K</text>
<text x="639.2" y="217.2">1.2K</text>
<text x="677.4" y="219.6">FS8205A</text>
<text x="686.4" y="222.7">Q4</text>
<text x="127.2" y="229.5">C7</text>
<text x="135.7" y="229.4">C8</text>
<text x="144.8" y="229.5">C6</text>
<text x="263" y="229.5">R5</text>
<text x="270.4" y="229.5">1k</text>
<text x="125.7" y="236.6">1u</text>
<text x="134.3" y="236.5">4.7u</text>
<text x="143.4" y="236.6">1u</text>
<text x="263" y="238.4">R6</text>
<text x="270.4" y="238.4">1k</text>
<text x="402.7" y="238.1">100n</text>
<text x="402.7" y="234.9">C9</text>
<text x="93.7" y="326.5">U17</text>
<text x="93.1" y="330.1">LM1117IMPX</text>
<text x="141.3" y="335.4">R1</text>
<text x="148.7" y="335.4">1k</text>
<text x="344.5" y="333.6">J3</text>
<text x="432.4" y="345.6">4.7u</text>
<text x="432.4" y="342.4">C5</text>
<text x="450.3" y="345.7">100n</text>
<text x="450.3" y="342.5">C2</text>
<text x="596.7" y="346.6">LED3</text>
<text x="700.8" y="346.6">LED2</text>
<text x="132.5" y="352.6">1u</text>
<text x="132.5" y="349.5">C3</text>
<text x="160.4" y="352.3" transform="rotate(-90 160.4 352.3)">PWR1</text>
<text x="247.1" y="351.3">D1</text>
<text x="660.2" y="353.6">LM393ADT</text>
<text x="696.2" y="353.1">R10</text>
<text x="245.4" y="354.8">SS1P3L</text>
<text x="595" y="358.4">C11</text>
<text x="627.4" y="359.8">1k</text>
<text x="627.4" y="356.6">R11</text>
<text x="634.5" y="358">10K</text>
<text x="634.5" y="354.9">R13</text>
<text x="696.2" y="356.3">10k</text>
<text x="593.2" y="362.1">104</text>
<text x="713.8" y="365.1">1k</text>
<text x="713.8" y="361.9">R9</text>
<text x="609.8" y="369">R12</text>
<text x="665.5" y="369.5">U4</text>
<text x="609.8" y="372.1">1k</text>
<text x="651.4" y="381.8">C10</text>
<text x="651.4" y="385.4">104</text>
<text x="648.8" y="483.4">BUZZER1</text>
<text x="341" y="490.5">+5V</text>
<text x="648.8" y="486.6">FMQ-BUZZER2</text>
<text x="88.7" y="495.8">SIM_MODULE</text>
<text x="88.7" y="499">Header-Male-2.54_1x6</text>
<text x="169.1" y="503">H1</text>
<text x="236.9" y="501.1">GPS_MODULE</text>
<text x="396.7" y="502.5">GY-521</text>
<text x="396.7" y="499.3">U5</text>
<text x="169.1" y="506">HDR-F-2.54_1x2</text>
<text x="236.9" y="504.3">HDR-F-2.54_1x4</text>
<text x="333.9" y="507.9">100nF</text>
<text x="333.9" y="504.7">C15</text>
</g>
<g font-size="3.2" fill="#00f">
<text x="97.3" y="145.1">1</text>
<text x="113.4" y="145.1">2</text>
<text x="124.8" y="144.6">RESET</text>
<text x="193.6" y="161">PB5(SCK)</text>
<text x="210.6" y="159.2">17</text>
<text x="218.4" y="158.7">D13/SCK</text>
<text x="338.1" y="160.5">RX</text>
<text x="354.6" y="161">1</text>
<text x="153" y="162.3">RESET</text>
<text x="167.4" y="162.8">29</text>
<text x="172.9" y="164.5">PC6/Rst</text>
<text x="191.5" y="164.5">PB4(MISO)</text>
<text x="210.6" y="166.3">15</text>
<text x="210.6" y="162.8">16</text>
<text x="218.3" y="165.8">D11/MOSI</text>
<text x="218.3" y="162.3">D12/MISO</text>
<text x="311.8" y="164.3">RESET</text>
<text x="354.6" y="164.5">2</text>
<text x="358.1" y="162.8">TXD</text>
<text x="358.1" y="166.3">DTR#</text>
<text x="388.8" y="166.3">28</text>
<text x="148.7" y="171.6">3</text>
<text x="183.3" y="168.1">PB3(MOSI/OC2)</text>
<text x="185.5" y="171.6">PB2(SS/OC1B)</text>
<text x="210.6" y="173.4">13</text>
<text x="210.6" y="169.8">14</text>
<text x="354.6" y="168.1">3</text>
<text x="358.1" y="169.8">RTS#</text>
<text x="377.9" y="168.1">OSCO</text>
<text x="379.1" y="171.6">OSCI</text>
<text x="388.8" y="173.4">24</text>
<text x="388.8" y="169.8">27</text>
<text x="607.1" y="168.1">4</text>
<text x="611.5" y="169.5">VCC</text>
<text x="632.1" y="169.5">BAT</text>
<text x="640.8" y="168.1">5</text>
<text x="675.7" y="173.4">3</text>
<text x="699.2" y="173.4">4</text>
<text x="130.8" y="176.9">2</text>
<text x="169.4" y="178.6">8</text>
<text x="191.2" y="175.1">PB1(OC1A)</text>
<text x="194.7" y="178.6">PB0(ICP)</text>
<text x="210.6" y="176.9">12</text>
<text x="338.1" y="174.6">TX</text>
<text x="354.6" y="175.1">5</text>
<text x="354.6" y="178.6">6</text>
<text x="358.1" y="176.9">RXD</text>
<text x="376.4" y="178.6">CBUS0</text>
<text x="382.7" y="175.1">NC</text>
<text x="388.8" y="176.9">23</text>
<text x="607.1" y="178.6">8</text>
<text x="675.7" y="176.9">2</text>
<text x="679.2" y="178.6">CS</text>
<text x="679.2" y="175.1">OC</text>
<text x="693.3" y="175.1">TD</text>
<text x="148.7" y="182.2">1</text>
<text x="169.4" y="182.2">7</text>
<text x="172.9" y="183.9">PB6(Xtal1)</text>
<text x="172.9" y="180.4">PB7(Xtal2)</text>
<text x="210.6" y="185.7">28</text>
<text x="354.6" y="182.2">8</text>
<text x="354.6" y="185.7">9</text>
<text x="358.1" y="180.4">RI#</text>
<text x="358.1" y="183.9">NC</text>
<text x="376.4" y="185.7">CBUS2</text>
<text x="376.4" y="182.2">CBUS1</text>
<text x="388.8" y="183.9">13</text>
<text x="388.8" y="180.4">22</text>
<text x="611.5" y="180.1">CE</text>
<text x="634.4" y="181.8">EP</text>
<text x="640.8" y="180.4">9</text>
<text x="675.7" y="180.4">1</text>
<text x="679.2" y="182.2">OD</text>
<text x="183" y="191">PC4(ADC4/SDA)</text>
<text x="184" y="187.5">PC5(ADC5 SCL)</text>
<text x="210.6" y="189.2">27</text>
<text x="352.6" y="189.2">10</text>
<text x="358.1" y="187.5">DSR#</text>
<text x="358.1" y="191">DCD#</text>
<text x="376.4" y="189.2">CBUS3</text>
<text x="388.8" y="191">12</text>
<text x="388.8" y="187.5">14</text>
<text x="607.1" y="189.2">7</text>
<text x="611.5" y="190.6">CHRG#</text>
<text x="629.8" y="190.6">TEMP</text>
<text x="640.8" y="189.2">1</text>
<text x="131" y="194">AREF</text>
<text x="167.4" y="194.5">20</text>
<text x="172.9" y="196.3">AREF</text>
<text x="191.3" y="194.5">PC3(ADC3)</text>
<text x="210.6" y="196.3">25</text>
<text x="210.6" y="192.8">26</text>
<text x="352.6" y="192.8">11</text>
<text x="358.1" y="194.5">CTS#</text>
<text x="376.4" y="192.8">CBUS4</text>
<text x="191.3" y="201.6">PC1(ADC1)</text>
<text x="191.3" y="198">PC2(ADC2)</text>
<text x="210.6" y="203.3">23</text>
<text x="210.6" y="199.8">24</text>
<text x="352.6" y="198">26</text>
<text x="358.1" y="199.8">TEST</text>
<text x="374.3" y="199.8">RESET#</text>
<text x="388.8" y="203.3">17</text>
<text x="388.8" y="198">19</text>
<text x="607.1" y="199.8">6</text>
<text x="611.5" y="201.2">STDBY#</text>
<text x="629.3" y="201.2">PROG</text>
<text x="640.8" y="199.8">2</text>
<text x="677.4" y="201.6">5</text>
<text x="680.9" y="203.3">G2</text>
<text x="691.5" y="203.3">G1</text>
<text x="697.4" y="201.6">4</text>
<text x="191.3" y="205.1">PC0(ADC0)</text>
<text x="374.3" y="205.1">3V3OUT</text>
<text x="428.7" y="206.9">1</text>
<text x="452.3" y="208.6">9</text>
<text x="677.4" y="205.1">6</text>
<text x="677.4" y="208.6">7</text>
<text x="680.9" y="206.9">S2</text>
<text x="691.8" y="206.9">S1</text>
<text x="697.4" y="208.6">2</text>
<text x="697.4" y="205.1">3</text>
<text x="192" y="215.7">PD6(AIN0)</text>
<text x="192" y="212.2">PD7(AIN1)</text>
<text x="210.6" y="213.9">10</text>
<text x="210.6" y="210.4">11</text>
<text x="375.5" y="212.2">USBDM</text>
<text x="376.3" y="215.7">USBDP</text>
<text x="388.8" y="213.9">15</text>
<text x="388.8" y="210.4">16</text>
<text x="428.7" y="213.9">3</text>
<text x="428.7" y="210.4">2</text>
<text x="432.2" y="215.7">D+</text>
<text x="432.2" y="212.2">D-</text>
<text x="444.2" y="213.9">SH3</text>
<text x="444.2" y="210.4">SH4</text>
<text x="452.3" y="215.7">7</text>
<text x="452.3" y="212.2">8</text>
<text x="624.6" y="214.5" transform="rotate(-90 624.6 214.5)">3</text>
<text x="626" y="210" transform="rotate(-90 626 210)">GND</text>
<text x="677.4" y="212.2">8</text>
<text x="680.9" y="210.4">S2</text>
<text x="680.9" y="213.9">D12 D12</text>
<text x="691.8" y="210.4">S1</text>
<text x="697.4" y="212.2">1</text>
<text x="195.9" y="219.2">PD5(T1)</text>
<text x="210.6" y="221">2</text>
<text x="210.6" y="217.5">9</text>
<text x="428.7" y="217.5">4</text>
<text x="432.2" y="219.2">ID</text>
<text x="444.2" y="221">SH1</text>
<text x="444.2" y="217.5">SH2</text>
<text x="452.3" y="219.2">6</text>
<text x="187.9" y="222.7">PD4(XCK/T0)</text>
<text x="192.2" y="226.3">PD3(INT1)</text>
<text x="210.6" y="224.5">1</text>
<text x="167.4" y="233.3">19</text>
<text x="167.4" y="229.8">22</text>
<text x="172.9" y="231.6">ADC7</text>
<text x="192.2" y="229.8">PD2(INT0)</text>
<text x="193.3" y="233.3">PD1(TXD)</text>
<text x="210.6" y="231.6">31</text>
<text x="210.6" y="228">32</text>
<text x="218.3" y="231.1">D1/TX</text>
<text x="279.6" y="231">TX</text>
<text x="172.9" y="235.1">ADC6</text>
<text x="193" y="236.9">PD0(RXD)</text>
<text x="210.6" y="235.1">30</text>
<text x="218.3" y="234.6">D0/RX</text>
<text x="279.4" y="239.9">RX</text>
<text x="106.4" y="335.3">TAB</text>
<text x="115.2" y="333.9">4</text>
<text x="88.5" y="337.4">3</text>
<text x="93" y="338.8">In</text>
<text x="103.9" y="340.6" transform="rotate(-90 103.9 340.6)">GND</text>
<text x="107" y="338.8">Out</text>
<text x="115.2" y="337.4">2</text>
<text x="329.4" y="340.4">D13/SCK</text>
<text x="329.4" y="336.9">D12/MISO</text>
<text x="362.9" y="340.4">D11/MOSI</text>
<text x="102.5" y="345.1" transform="rotate(-90 102.5 345.1)">1</text>
<text x="329.4" y="348.1">RESET</text>
<text x="657.9" y="365.6">3</text>
<text x="678.2" y="369.1">1</text>
<text x="657.9" y="372.7">2</text>
<text x="88.5" y="508.1">5</text>
<text x="88.5" y="504.6">6</text>
<text x="381.3" y="506.7">1</text>
<text x="385.8" y="508.1">Vcc</text>
<text x="88.5" y="515.2">3</text>
<text x="88.5" y="511.7">4</text>
<text x="381.3" y="510.3">2</text>
<text x="381.3" y="513.8">3</text>
<text x="385.8" y="511.7">GND</text>
<text x="385.8" y="515.2">SCL</text>
<text x="88.5" y="518.7">2</text>
<text x="381.3" y="517.3">4</text>
<text x="381.3" y="520.8">5</text>
<text x="385.8" y="518.7">SDA</text>
<text x="88.5" y="522.3">1</text>
<text x="381.3" y="524.4">6</text>
<text x="381.3" y="527.9">7</text>
<text x="385.8" y="522.3">XDA</text>
<text x="385.8" y="525.8">XCL</text>
<text x="381.3" y="531.4">8</text>
<text x="385.8" y="529.3">AD0</text>
<text x="385.8" y="532.8">INT</text>
</g>
<g font-size="3.2" fill="#f00">
<text x="388.8" y="161">20</text>
<text x="380.7" y="162.8">VCC</text>
<text x="354.6" y="171.6">4</text>
<text x="358.1" y="173.4">VCCIO</text>
<text x="691.1" y="178.6">VCC</text>
<text x="699.2" y="176.9">5</text>
<text x="167.4" y="198">18</text>
<text x="172.9" y="199.8">AVCC</text>
<text x="432.2" y="208.6">VUSB</text>
<text x="169.4" y="217.5">4</text>
<text x="169.4" y="221">6</text>
<text x="172.9" y="219.2">VCC</text>
<text x="172.9" y="222.7">VCC</text>
<text x="668.7" y="380.7" transform="rotate(-90 668.7 380.7)">8</text>
</g>
<g font-size="3.2">
<text x="690.4" y="182.2">GND</text>
<text x="699.2" y="180.4">6</text>
<text x="167.4" y="201.6">21</text>
<text x="172.9" y="203.3">AGND</text>
<text x="352.6" y="203.3">25</text>
<text x="354.6" y="206.9">7</text>
<text x="358.1" y="208.6">GND1</text>
<text x="358.1" y="205.1">AGND</text>
<text x="169.4" y="210.4">3</text>
<text x="169.4" y="213.9">5</text>
<text x="172.9" y="212.2">GND</text>
<text x="172.9" y="215.7">GND</text>
<text x="352.6" y="210.4">18</text>
<text x="352.6" y="213.9">21</text>
<text x="358.1" y="212.2">GND2</text>
<text x="358.1" y="215.7">GND3</text>
<text x="428.7" y="221">5</text>
<text x="432.2" y="222.7">GND</text>
<text x="346.3" y="338.8">1</text>
<text x="354.8" y="338.8">2</text>
<text x="346.3" y="342.3">3</text>
<text x="346.3" y="345.9">5</text>
<text x="354.8" y="342.3">4</text>
<text x="354.8" y="345.9">6</text>
<text x="668.7" y="360.3" transform="rotate(-90 668.7 360.3)">4</text>
<text x="653.3" y="490.5">1</text>
<text x="653.3" y="494">2</text>
<text x="171.6" y="511.7">1</text>
<text x="171.6" y="515.2">2</text>
<text x="237.1" y="513.8">3</text>
<text x="237.1" y="510.3">4</text>
<text x="237.1" y="520.1">1</text>
<text x="237.1" y="517.3">2</text>
</g>
<g font-size="2.5" fill="#00f">
<text x="399.2" y="514.1">GY-521</text>
<text x="399.2" y="510.6">ITG/MPU</text>
<text x="399.2" y="517.7">(MPU6050)</text>
</g>
<g font-size="1.8" fill="#00f">
<text x="406.2" y="524.7">Z</text>
<text x="399.2" y="531.8">Y</text>
<text x="409.8" y="528.2">X</text>
</g>
</svg>
